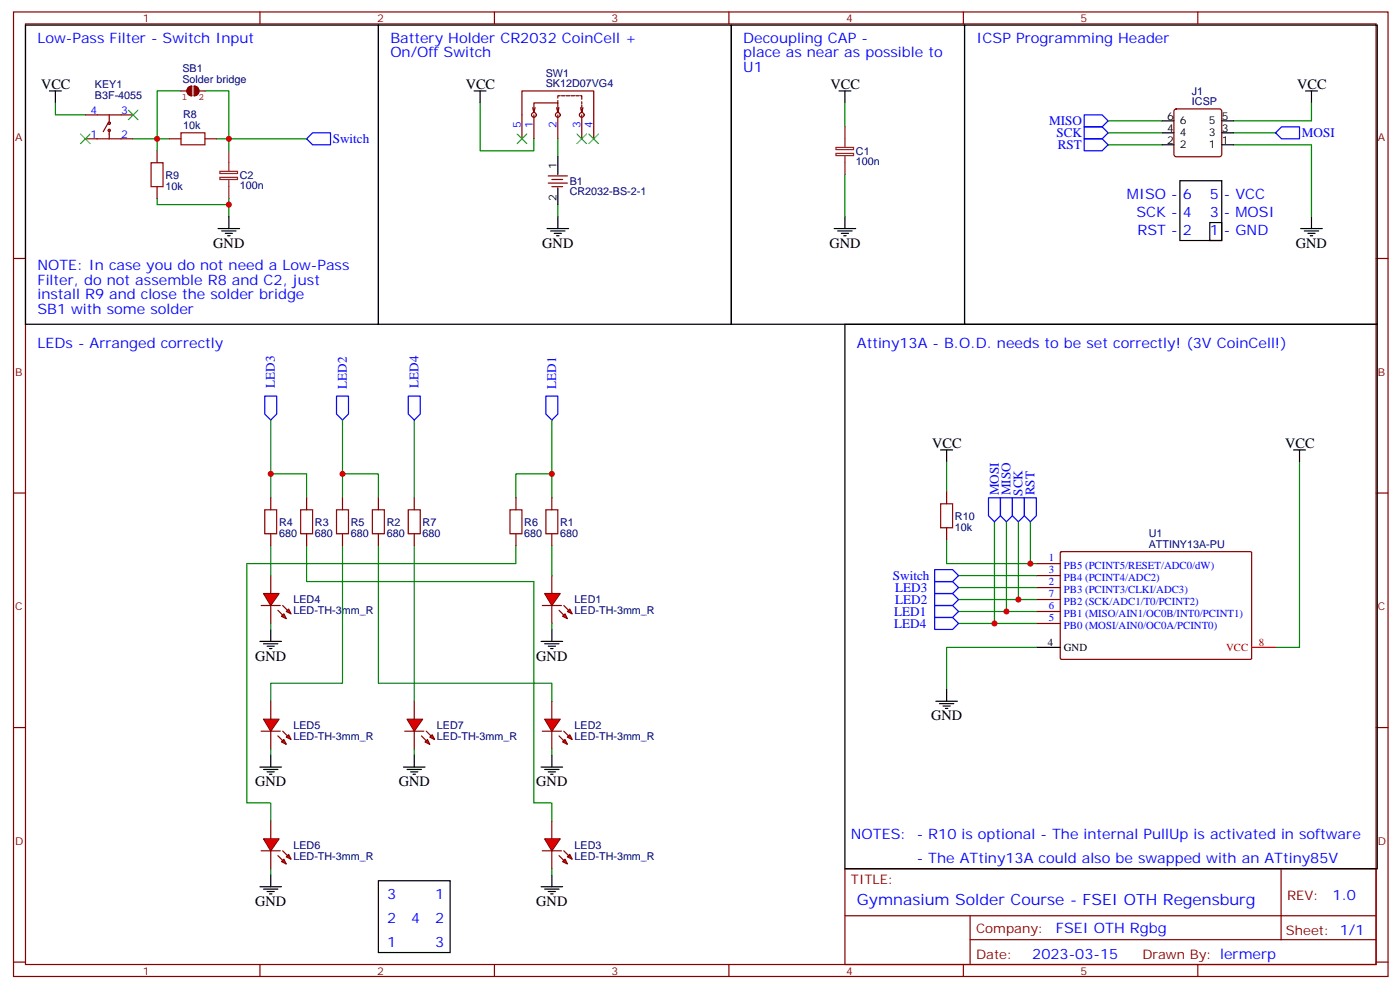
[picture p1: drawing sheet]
<svg xmlns="http://www.w3.org/2000/svg" width="413mm" height="292mm" viewBox="0 0 413 292" stroke-linecap="round" stroke-linejoin="round" font-family="sans-serif">
<g fill="none" stroke="#870000" stroke-width=".35">
<path d="M4 3.5h405.3v284.4h-405.3zM7.5 7.1h398.3v277.2h-398.3zM76.7 3.5v3.6M145.8 3.5v3.6M214.9 3.5v3.6M284.1 3.5v3.6M353.2 3.5v3.6M25.2 33.9h14.1M31.9 36.3l-1.5 2.5M32.2 33.9v2.4M32.2 38.5v2.4M157.1 31.8l.3 1.4"/>
<path d="M157.4 33.9v7M157.8 31.8l-.4 1.4M164.1 31.8l.4 1.4M164.5 29.6v.7M164.5 33.9v7M164.9 31.8l-.4 1.4v-2.9h-7.1v2.9M165.2 28.2h-.7v.7M165.6 28.2h1M167 28.2h1M168.4 28.2h1M169.8 28.2h1.1M171.2 28.2h.4v1.1"/>
<path d="M171.2 31.8l.4 1.4M171.6 30v.7M171.6 31v.8M171.6 33.9v7M171.9 31.8l-.3 1.4v-1.1M25.2 40.9h14.1M153.9 40.9v-14.1h21.2v14.1M4 76.2h3.5M405.8 76.2h3.5M4 145.3h3.5M405.8 145.3h3.5M4 214.5h3.5"/>
<path d="M405.8 214.5h3.5M249.2 256.1h156.6v28.2h-156.6zM377.8 256.1v20.9M249.2 270h156.5M286.1 277h119.6M286.1 270v14.1M4 283.6h3.5M76.7 284.3v3.6M145.8 284.3v3.6M214.9 284.3v3.6M284.1 284.3v3.6M353.2 284.3v3.6"/>
<path d="M405.8 283.6h3.5"/>
<circle cx="32.2" cy="36.3" r=".35"/>
<circle cx="32.2" cy="38.5" r=".35"/>
<circle cx="157.4" cy="33.9" r=".71"/>
<circle cx="164.5" cy="33.9" r=".71"/>
<circle cx="171.6" cy="33.9" r=".71"/>
</g>
<g fill="none" stroke="#000" stroke-width=".35">
<path d="M7.5 7.4h104.1v88.2h-104.1zM111.6 7.4h104.1v88.2h-104.1zM215.7 7.4h68.7v88.2h-68.7zM284.4 7.4h121.8v88.2h-121.8zM14.6 26.8h3.5M16.3 26.8v3.5M139.8 26.8h3.5M141.6 26.8v3.5M247.4 26.8h3.5M249.2 26.8v3.5M161.3 67.4h6.4M162.4 68.1h4.2"/>
<path d="M163.4 68.8h2.2M164.1 69.5h.8M164.5 63.9v3.5M246 67.4h6.3M247.1 68.1h4.2M248.1 68.8h2.1M248.8 69.5h.7M249.2 63.9v3.5"/>
</g>
<path d="M16.3 30.3v3.6h8.9M141.6 30.3v14.2h15.8v-3.6M249.2 30.3v7.1M67.5 40.9v3.6M164.5 40.9v5.3M249.2 51.5v12.4M164.5 60.3v3.6" fill="none" stroke="#008700" stroke-width=".35"/>
<path d="M90.4 40.9l1.8-1.7h5.3v3.5h-5.3z" fill="none" stroke="#00f" stroke-width=".35"/>
<path d="M64.8 50.5h5.2v.7h-5.2zM64.8 52.3h5.2v.6h-5.2zM67.5 44.5v5.9M67.5 52.9v5.7" fill="none" stroke="#8c2424" stroke-width=".35"/>
<g fill="#f00" stroke="#870000" stroke-width=".35">
<path d="M77.7 175h4.6l-2.5 3.5z"/>
<path d="M77 178.5h5.7z"/>
</g>
<g fill="#870000" stroke="#870000" stroke-width=".35">
<path d="M83.4 178.5l1.4 1.4z"/>
<path d="M82 179.9l1.4 1.4z"/>
</g>
<g fill="#f00" stroke="#870000" stroke-width=".35">
<path d="M84.4 180.3l.7-.7 .7 1.4z"/>
<path d="M83 181.7l.7-.7 .7 1.4z"/>
</g>
<path d="M79.8 169.7v5.3M79.8 178.5v5.3" fill="none" stroke="#870000" stroke-width=".35"/>
<g fill="#f00" stroke="#870000" stroke-width=".35">
<path d="M160.6 247.3h4.6l-2.5 3.5z"/>
<path d="M159.9 250.8h5.7z"/>
</g>
<g fill="#870000" stroke="#870000" stroke-width=".35">
<path d="M166.3 250.8l1.4 1.4z"/>
<path d="M164.9 252.2l1.4 1.4z"/>
</g>
<g fill="#f00" stroke="#870000" stroke-width=".35">
<path d="M167.3 252.6l.7-.7 .7 1.4z"/>
<path d="M165.9 254l.7-.7 .7 1.4z"/>
</g>
<path d="M162.7 242v5.3M162.7 250.8v5.3" fill="none" stroke="#870000" stroke-width=".35"/>
<g fill="#f00" stroke="#870000" stroke-width=".35">
<path d="M77.7 212h4.6l-2.5 3.5z"/>
<path d="M77 215.5h5.7z"/>
</g>
<g fill="#870000" stroke="#870000" stroke-width=".35">
<path d="M83.4 215.5l1.4 1.5z"/>
<path d="M82 217l1.4 1.4z"/>
</g>
<g fill="#f00" stroke="#870000" stroke-width=".35">
<path d="M84.4 217.3l.7-.7 .7 1.4z"/>
<path d="M83 218.7l.7-.7 .7 1.4z"/>
</g>
<path d="M79.8 206.7v5.3M79.8 215.5v5.3" fill="none" stroke="#870000" stroke-width=".35"/>
<g fill="#f00" stroke="#870000" stroke-width=".35">
<path d="M160.6 212h4.6l-2.5 3.5z"/>
<path d="M159.9 215.5h5.7z"/>
</g>
<g fill="#870000" stroke="#870000" stroke-width=".35">
<path d="M166.3 215.5l1.4 1.5z"/>
<path d="M164.9 217l1.4 1.4z"/>
</g>
<g fill="#f00" stroke="#870000" stroke-width=".35">
<path d="M167.3 217.3l.7-.7 .7 1.4z"/>
<path d="M165.9 218.7l.7-.7 .7 1.4z"/>
</g>
<path d="M162.7 206.7v5.3M162.7 215.5v5.3" fill="none" stroke="#870000" stroke-width=".35"/>
<g fill="#f00" stroke="#870000" stroke-width=".35">
<path d="M160.6 175h4.6l-2.5 3.5z"/>
<path d="M159.9 178.5h5.7z"/>
</g>
<g fill="#870000" stroke="#870000" stroke-width=".35">
<path d="M166.3 178.5l1.4 1.4z"/>
<path d="M164.9 179.9l1.4 1.4z"/>
</g>
<g fill="#f00" stroke="#870000" stroke-width=".35">
<path d="M167.3 180.3l.7-.7 .7 1.4z"/>
<path d="M165.9 181.7l.7-.7 .7 1.4z"/>
</g>
<path d="M162.7 169.7v5.3M162.7 178.5v5.3" fill="none" stroke="#870000" stroke-width=".35"/>
<g fill="#f00" stroke="#870000" stroke-width=".35">
<path d="M77.7 247.3h4.6l-2.5 3.5z"/>
<path d="M77 250.8h5.7z"/>
</g>
<g fill="#870000" stroke="#870000" stroke-width=".35">
<path d="M83.4 250.8l1.4 1.4z"/>
<path d="M82 252.2l1.4 1.4z"/>
</g>
<g fill="#f00" stroke="#870000" stroke-width=".35">
<path d="M84.4 252.6l.7-.7 .7 1.4z"/>
<path d="M83 254l.7-.7 .7 1.4z"/>
</g>
<path d="M79.8 242v5.3M79.8 250.8v5.3" fill="none" stroke="#870000" stroke-width=".35"/>
<g fill="#f00" stroke="#870000" stroke-width=".35">
<path d="M120.1 212h4.5l-2.4 3.5z"/>
<path d="M119.3 215.5h5.7z"/>
</g>
<g fill="#870000" stroke="#870000" stroke-width=".35">
<path d="M125.7 215.5l1.4 1.5z"/>
<path d="M124.3 217l1.4 1.4z"/>
</g>
<g fill="#f00" stroke="#870000" stroke-width=".35">
<path d="M126.8 217.3l.7-.7 .7 1.4z"/>
<path d="M125.3 218.7l.7-.7 .8 1.4z"/>
</g>
<g fill="none" stroke="#870000" stroke-width=".35">
<path d="M346.4 32.3l.5-.2h12.7l.5 .2 .2 .5v12.7l-.2 .5-.5 .2h-12.7l-.5-.2-.2-.5v-12.7zM46.3 44.5v3.5M46.3 55v3.6M49.8 40.9h3.6M60.4 40.9h3.6M161.7 51.9h5.6M161.7 54h5.6M162.7 52.9h3.2M162.7 55h3.2M79.8 146.8v3.5M79.8 157.3v3.6M90.4 146.8v3.5"/>
<path d="M90.4 157.3v3.6M101 146.8v3.5M101 157.3v3.6M111.6 146.8v3.5M111.6 157.3v3.6M122.2 146.8v3.5M122.2 157.3v3.6M152.2 146.8v3.5M152.2 157.3v3.6M162.7 146.8v3.5M162.7 157.3v3.6M279.2 145v3.5"/>
<path d="M279.2 155.6v3.5M305.6 176.7h7.1M305.6 169.7h7.1M305.6 173.2h7.1M305.6 166.2h7.1M312.7 162.8l.3-.2 55.9 .1 .2 .3v31.2l-.3 .2-56-.1-.1-.3zM305.6 180.3h7.1M305.6 183.8h7.1M122.2 206.7v5.3M122.2 215.5v5.3"/>
</g>
<g fill="none" stroke="#000" stroke-width=".35">
<path d="M342.7 39.2h3.5M342.7 35.6h3.5M360.3 39.2h3.5M360.3 35.6h3.5M385 26.8h3.5M386.8 26.8v3.5M164.5 46.2v5.3M164.5 55.4v4.9M342.7 42.7h3.5M347.9 53.3h12.4v17.6h-12.4zM360.3 42.7h3.5M64.3 67.4h6.4"/>
<path d="M65.4 68.1h4.2M66.4 68.8h2.1M67.1 69.5h.7M67.5 63.9v3.5M356.8 65.6h3.5v5.3h-3.5zM383.6 67.4h6.3M384.6 68.1h4.3M385.7 68.8h2.1M386.4 69.5h.7M386.8 63.9v3.5M249.2 95.6h157v160.5h-157zM277.4 132.6h3.5"/>
<path d="M279.2 132.6v3.6M381.5 132.6h3.5M383.2 132.6v3.6M76.7 189.1h6.3M77.7 189.8h4.3M78.8 190.5h2.1M79.5 191.2h.7M79.8 185.6v3.5M159.6 189.1h6.3M160.6 189.8h4.3M161.7 190.5h2.1M162.4 191.2h.7"/>
<path d="M162.7 185.6v3.5M305.6 190.9h7.1M276 206.7h6.3M277 207.4h4.3M278.1 208.1h2.1M278.8 208.8h.7M279.2 203.2v3.5M76.7 226.1h6.3M77.7 226.8h4.3M78.8 227.5h2.1M79.5 228.2h.7M79.8 222.6v3.5"/>
<path d="M119 226.1h6.3M120.1 226.8h4.2M121.1 227.5h2.1M121.8 228.2h.7M122.2 222.6v3.5M159.6 226.1h6.3M160.6 226.8h4.3M161.7 227.5h2.1M162.4 228.2h.7M162.7 222.6v3.5M79.8 257.9v3.5M111.6 259.6h21.2v21.2h-21.2z"/>
<path d="M162.7 257.9v3.5M76.7 261.4h6.3M77.7 262.1h4.3M78.8 262.8h2.1M79.5 263.5h.7M159.6 261.4h6.3M160.6 262.1h4.3M161.7 262.8h2.1M162.4 263.5h.7"/>
</g>
<g fill="none" stroke="#00f" stroke-width=".35">
<path d="M319.7 33.9h5.3l1.8 1.7-1.8 1.8h-5.3zM319.7 37.4h5.3l1.8 1.8-1.8 1.7h-5.3zM376.2 39.2l1.7-1.8h5.3v3.5h-5.3zM319.7 40.9h5.3l1.8 1.8-1.8 1.8h-5.3zM78.1 116.8h3.5v5.3l-1.8 1.7-1.7-1.7zM99.2 116.8h3.6v5.3l-1.8 1.7-1.8-1.7zM120.4 116.8h3.5v5.3l-1.7 1.7-1.8-1.7zM161 116.8h3.5v5.3l-1.8 1.7-1.7-1.7zM291.5 146.8h3.5v5.2l-1.7 1.8-1.8-1.8zM295 146.8h3.6v5.2l-1.8 1.8-1.8-1.8zM298.6 146.8h3.5v5.2l-1.8 1.8-1.7-1.8zM302.1 146.8h3.5v5.2l-1.8 1.8-1.7-1.8z"/>
<path d="M275.6 167.9h5.3l1.8 1.8-1.8 1.7h-5.3zM275.6 171.4h5.3l1.8 1.8-1.8 1.8h-5.3zM275.6 175h5.3l1.8 1.7-1.8 1.8h-5.3zM275.6 178.5h5.3l1.8 1.8-1.8 1.7h-5.3zM275.6 182h5.3l1.8 1.8-1.8 1.8h-5.3z"/>
</g>
<g fill="none" stroke="#008700" stroke-width=".35">
<path d="M53.4 26.8h-7.1v17.7M60.4 26.8h7.1v14.1M326.8 39.2h15.9M326.8 35.6h15.9M363.8 39.2h12.4M386.8 30.3v5.3h-23M39.3 40.9h10.5M46.3 58.6v1.7h21.2M64 40.9h26.4M67.5 58.6v5.3M326.8 42.7h15.9M363.8 42.7h23v21.2"/>
<path d="M79.8 139.7h10.6v7.1M79.8 123.8v23M101 139.7h10.6v7.1M101 123.8v23M122.2 123.8v23M162.7 139.7h-10.5v7.1M162.7 123.8v23M279.2 136.2v8.8M383.2 136.2v54.7h-7M279.2 159.1v7.1h26.4M293.3 153.8v30M296.8 153.8v26.5"/>
<path d="M300.3 153.8v22.9M303.8 153.8v12.4M79.8 160.9v8.8M90.4 160.9v10.5h67v65.3h5.3v5.3M101 160.9v40.5h-21.2v5.3M111.6 160.9v40.5h51.1v5.3M122.2 160.9v45.8M152.2 160.9v5.3h-79.4v70.5h7v5.3M162.7 160.9v8.8M282.7 176.7h22.9M282.7 173.2h22.9M282.7 169.7h22.9"/>
<path d="M79.8 183.8v1.8M162.7 183.8v1.8M282.7 180.3h22.9M282.7 183.8h22.9M305.6 190.9h-26.4v12.3M79.8 220.8v1.8M122.2 220.8v1.8M162.7 220.8v1.8M79.8 256.1v1.8M162.7 256.1v1.8"/>
</g>
<path d="M369.1 190.9h7.1" fill="none" stroke="#f00" stroke-width=".35"/>
<path d="M23.7 39.5l2.9 2.8M26.6 39.5l-2.9 2.8M37.9 32.5l2.8 2.8M40.7 32.5l-2.8 2.8M152.5 39.5l2.8 2.8M155.3 39.5l-2.8 2.8M170.1 39.5l2.9 2.8M173 39.5l-2.9 2.8M173.7 39.5l2.8 2.8M176.5 39.5l-2.8 2.8" fill="none" stroke="#3c3" stroke-width=".35"/>
<path d="M249.2 37.4v6M246.5 43.5h5.2v.6h-5.2zM246.5 45.2h5.2v.7h-5.2zM249.2 45.9v5.6" fill="none" stroke="#8c2424" stroke-width=".35"/>
<g fill="#850000" stroke="#850000" stroke-width=".35">
<path d="M55.4 26l1.2-.6v2.8a1.41 1.41 0 0 1-1.3-.8 1.41 1.41 0 0 1 .1-1.4z"/>
<path d="M57.3 25.4a1.41 1.41 0 0 1 1.4 1.4 1.41 1.41 0 0 1-1.4 1.4z"/>
</g>
<path d="M53.4 26.8h1.7M55.4 26l1.2-.6v2.8a1.41 1.41 0 0 1-1.3-.8 1.41 1.41 0 0 1 .1-1.4zM57.3 25.4a1.41 1.41 0 0 1 1.4 1.4 1.41 1.41 0 0 1-1.4 1.4zM58.7 26.8h1.7" fill="none" stroke="#850000" stroke-width=".35"/>
<path d="M53.4 39.2h7v3.5h-7zM44.6 48h3.5v7h-3.5zM78.1 150.3h3.5v7h-3.5zM88.7 150.3h3.5v7h-3.5zM99.2 150.3h3.6v7h-3.6zM109.8 150.3h3.5v7h-3.5zM120.4 150.3h3.5v7h-3.5zM150.4 150.3h3.5v7h-3.5zM161 150.3h3.5v7h-3.5zM277.4 148.5h3.5v7.1h-3.5z" fill="none" stroke="#a10000" stroke-width=".35"/>
<g fill="#c00">
<circle cx="300.3" cy="176.7" r=".88"/>
<circle cx="293.3" cy="183.8" r=".88"/>
<circle cx="303.8" cy="166.2" r=".88"/>
<circle cx="296.8" cy="180.3" r=".88"/>
<circle cx="67.5" cy="40.9" r=".88"/>
<circle cx="46.3" cy="40.9" r=".88"/>
<circle cx="67.5" cy="60.3" r=".88"/>
<circle cx="79.8" cy="139.7" r=".88"/>
<circle cx="101" cy="139.7" r=".88"/>
<circle cx="162.7" cy="139.7" r=".88"/>
</g>
<text font-size="4.6" fill="#00f" x="252.7" y="266.7">Gymnasium Solder Course - FSEI OTH Regensburg</text>
<g font-size="4.2" fill="#00f">
<text x="11" y="12.7">Low-Pass Filter - Switch Input</text>
<text x="115.1" y="12.7">Battery Holder CR2032 CoinCell +</text>
<text x="115.1" y="16.9">On/Off Switch</text>
<text x="219.2" y="12.7">Decoupling CAP -</text>
<text x="219.2" y="16.9">place as near as possible to</text>
<text x="288" y="12.7">ICSP Programming Header</text>
<text x="219.2" y="21.2">U1</text>
<text x="332.3" y="58.6">MISO - 6</text>
<text x="356.8" y="58.6">5 - VCC</text>
<text x="335.1" y="63.9">SCK - 4</text>
<text x="356.8" y="63.9">3 - MOSI</text>
<text x="335.4" y="69.1">RST - 2</text>
<text x="356.8" y="69.1">1 - GND</text>
<text x="11" y="79.7">NOTE: In case you do not need a Low-Pass</text>
<text x="11" y="84">Filter, do not assemble R8 and C2, just</text>
<text x="11" y="88.2">install R9 and close the solder bridge</text>
<text x="11" y="92.4">SB1 with some solder</text>
<text x="11" y="102.7">LEDs - Arranged correctly</text>
<text x="252.7" y="102.7">Attiny13A - B.O.D. needs to be set correctly! (3V CoinCell!)</text>
<text x="250.9" y="247.3">NOTES: - R10 is optional - The internal PullUp is activated in software</text>
<text x="270.3" y="254.4">- The ATtiny13A could also be swapped with an ATtiny85V</text>
<text x="114.2" y="264.9">3</text>
<text x="128.3" y="264.9">1</text>
<text x="393" y="265.4">1.0</text>
<text x="114.2" y="272">2</text>
<text x="121.2" y="272">4</text>
<text x="128.3" y="272">2</text>
<text x="311.3" y="274.9">FSEI OTH Rgbg</text>
<text x="114.2" y="279">1</text>
<text x="128.3" y="279">3</text>
<text x="304.4" y="282.7">2023-03-15</text>
</g>
<g font-size="4.2">
<text x="12.1" y="26.1">VCC</text>
<text x="137.3" y="26.1">VCC</text>
<text x="244.9" y="26.1">VCC</text>
<text x="382.5" y="26.1">VCC</text>
<text x="62.9" y="73">GND</text>
<text x="159.9" y="73">GND</text>
<text x="244.6" y="73">GND</text>
<text x="382.2" y="73">GND</text>
<text x="274.9" y="131.9">VCC</text>
<text x="379" y="131.9">VCC</text>
<text x="75.2" y="194.7">GND</text>
<text x="158.2" y="194.7">GND</text>
<text x="274.6" y="212.4">GND</text>
<text x="75.2" y="231.8">GND</text>
<text x="117.6" y="231.8">GND</text>
<text x="158.2" y="231.8">GND</text>
<text x="75.2" y="267.1">GND</text>
<text x="158.2" y="267.1">GND</text>
</g>
<g font-size="3.9" fill="#00f">
<text x="309.4" y="36.9">MISO</text>
<text x="311.5" y="40.4">SCK</text>
<text x="383.9" y="40.5">MOSI</text>
<text x="98.1" y="42.1">Switch</text>
<text x="312" y="43.9">RST</text>
<text x="81.1" y="114.3" transform="rotate(-90 81.1 114.3)">LED3</text>
<text x="102.3" y="114.6" transform="rotate(-90 102.3 114.6)">LED2</text>
<text x="123.4" y="114.3" transform="rotate(-90 123.4 114.3)">LED4</text>
<text x="164" y="114.6" transform="rotate(-90 164 114.6)">LED1</text>
<text x="294.6" y="146.1" transform="rotate(-90 294.6 146.1)">MOSI</text>
<text x="298" y="146" transform="rotate(-90 298 146)">MISO</text>
<text x="301.5" y="146.1" transform="rotate(-90 301.5 146.1)">SCK</text>
<text x="305.1" y="146" transform="rotate(-90 305.1 146)">RST</text>
<text x="263.3" y="170.9">Switch</text>
<text x="264" y="174.4">LED3</text>
<text x="264" y="178">LED2</text>
<text x="263.7" y="185">LED4</text>
<text x="263.7" y="181.5">LED1</text>
</g>
<g font-size="3.9" fill="#800">
<text x="250.9" y="260.7">TITLE:</text>
<text x="379.6" y="265.4">REV:</text>
<text x="287.8" y="274.9">Company:</text>
<text x="379.2" y="275.5">Sheet: 1/1</text>
<text x="287.8" y="282.6">Date:</text>
<text x="336.9" y="282.7">Drawn By: lermerp</text>
</g>
<g font-size="3.2" fill="#800">
<text x="42.1" y="6.5">1</text>
<text x="111.2" y="6.5">2</text>
<text x="180.4" y="6.5">3</text>
<text x="249.5" y="6.5">4</text>
<text x="318.7" y="6.5">5</text>
<text x="4.5" y="41.6">A</text>
<text x="406.3" y="41.6">A</text>
<text x="4.5" y="110.8">B</text>
<text x="406.3" y="110.8">B</text>
<text x="4.5" y="179.9">C</text>
<text x="406.3" y="179.9">C</text>
<text x="4.5" y="249.1">D</text>
<text x="406.3" y="249.1">D</text>
<text x="42.1" y="287.3">1</text>
<text x="111.2" y="287.3">2</text>
<text x="180.4" y="287.3">3</text>
<text x="249.5" y="287.3">4</text>
<text x="318.7" y="287.3">5</text>
</g>
<g font-size="3.2" fill="#000080">
<text x="53.8" y="21.1">SB1</text>
<text x="160.9" y="22.6">SW1</text>
<text x="28" y="29.2">B3F-4055</text>
<text x="28" y="26">KEY1</text>
<text x="53.8" y="24.3">Solder bridge</text>
<text x="160.9" y="25.8">SK12D07VG4</text>
<text x="351.5" y="27.9">J1</text>
<text x="54" y="34.9">R8</text>
<text x="351.5" y="31">ICSP</text>
<text x="54" y="38.1">10k</text>
<text x="252.4" y="45.6">C1</text>
<text x="48.8" y="52.6">R9</text>
<text x="70.7" y="52.7">C2</text>
<text x="252.4" y="48.8">100n</text>
<text x="48.8" y="55.9">10k</text>
<text x="70.7" y="55.8">100n</text>
<text x="168" y="57.6">CR2032-BS-2-1</text>
<text x="168" y="54.4">B1</text>
<text x="82.3" y="154.9">R4</text>
<text x="92.9" y="154.9">R3</text>
<text x="103.5" y="154.9">R5</text>
<text x="114.1" y="154.9">R2</text>
<text x="124.6" y="154.9">R7</text>
<text x="154.6" y="154.9">R6</text>
<text x="165.2" y="154.9">R1</text>
<text x="281.6" y="153.2">R10</text>
<text x="82.3" y="158.2">680</text>
<text x="92.9" y="158.2">680</text>
<text x="103.5" y="158.2">680</text>
<text x="114.1" y="158.2">680</text>
<text x="124.6" y="158.2">680</text>
<text x="154.6" y="158.2">680</text>
<text x="165.2" y="158.2">680</text>
<text x="281.6" y="156.4">10k</text>
<text x="338.8" y="161.6">ATTINY13A-PU</text>
<text x="338.8" y="158.4">U1</text>
<text x="86.5" y="177.9">LED4</text>
<text x="169.4" y="177.9">LED1</text>
<text x="86.5" y="181.1">LED-TH-3mm_R</text>
<text x="169.4" y="181.1">LED-TH-3mm_R</text>
<text x="86.5" y="214.9">LED5</text>
<text x="128.9" y="214.9">LED7</text>
<text x="169.4" y="214.9">LED2</text>
<text x="86.5" y="218.1">LED-TH-3mm_R</text>
<text x="128.9" y="218.1">LED-TH-3mm_R</text>
<text x="169.4" y="218.1">LED-TH-3mm_R</text>
<text x="86.5" y="250.2">LED6</text>
<text x="169.4" y="250.2">LED3</text>
<text x="86.5" y="253.4">LED-TH-3mm_R</text>
<text x="169.4" y="253.4">LED-TH-3mm_R</text>
</g>
<g font-size="3.2" fill="#00f">
<text x="26.7" y="33.5">4</text>
<text x="35.7" y="33.5">3</text>
<text x="26.7" y="40.6">1</text>
<text x="35.7" y="40.6">2</text>
<text x="153.6" y="37.6" transform="rotate(-90 153.6 37.6)">5</text>
<text x="157.1" y="37.6" transform="rotate(-90 157.1 37.6)">1</text>
<text x="164.1" y="37.6" transform="rotate(-90 164.1 37.6)">2</text>
<text x="171.2" y="37.6" transform="rotate(-90 171.2 37.6)">3</text>
<text x="174.7" y="37.6" transform="rotate(-90 174.7 37.6)">4</text>
<text x="309.3" y="165.5">1</text>
<text x="313.7" y="167.7">PB5 (PCINT5/RESET/ADC0/dW)</text>
<text x="309.3" y="169">3</text>
<text x="309.3" y="172.5">2</text>
<text x="313.7" y="171.3">PB4 (PCINT4/ADC2)</text>
<text x="309.3" y="176">7</text>
<text x="309.3" y="179.6">6</text>
<text x="313.7" y="178.3">PB2 (SCK/ADC1/T0/PCINT2)</text>
<text x="313.7" y="174.8">PB3 (PCINT3/CLKI/ADC3)</text>
<text x="309.3" y="183.1">5</text>
<text x="313.7" y="181.9">PB1 (MISO/AIN1/OC0B/INT0/PCINT1)</text>
<text x="313.7" y="185.4">PB0 (MOSI/AIN0/OC0A/PCINT0)</text>
</g>
<g font-size="3.2">
<text x="344.2" y="35.3">6</text>
<text x="360.3" y="35.3">5</text>
<text x="344.2" y="38.8">4</text>
<text x="347.9" y="40.2">4</text>
<text x="347.9" y="36.7">6</text>
<text x="356.5" y="40.2">3</text>
<text x="356.5" y="36.7">5</text>
<text x="360.3" y="38.8">3</text>
<text x="344.2" y="42.3">2</text>
<text x="347.9" y="43.7">2</text>
<text x="356.5" y="43.7">1</text>
<text x="360.3" y="42.3">1</text>
<text x="164.1" y="49.7" transform="rotate(-90 164.1 49.7)">1</text>
<text x="164.1" y="59.2" transform="rotate(-90 164.1 59.2)">2</text>
<text x="309" y="190.5">4</text>
<text x="313.7" y="191.9">GND</text>
</g>
<g font-size="3.2" fill="#f00">
<text x="361.6" y="191.9">VCC</text>
<text x="371.2" y="190.5">8</text>
</g>
<g font-size="2.8" fill="#840000">
<text x="53.6" y="29.5">1</text>
<text x="58.5" y="29.5">2</text>
</g>
</svg>
